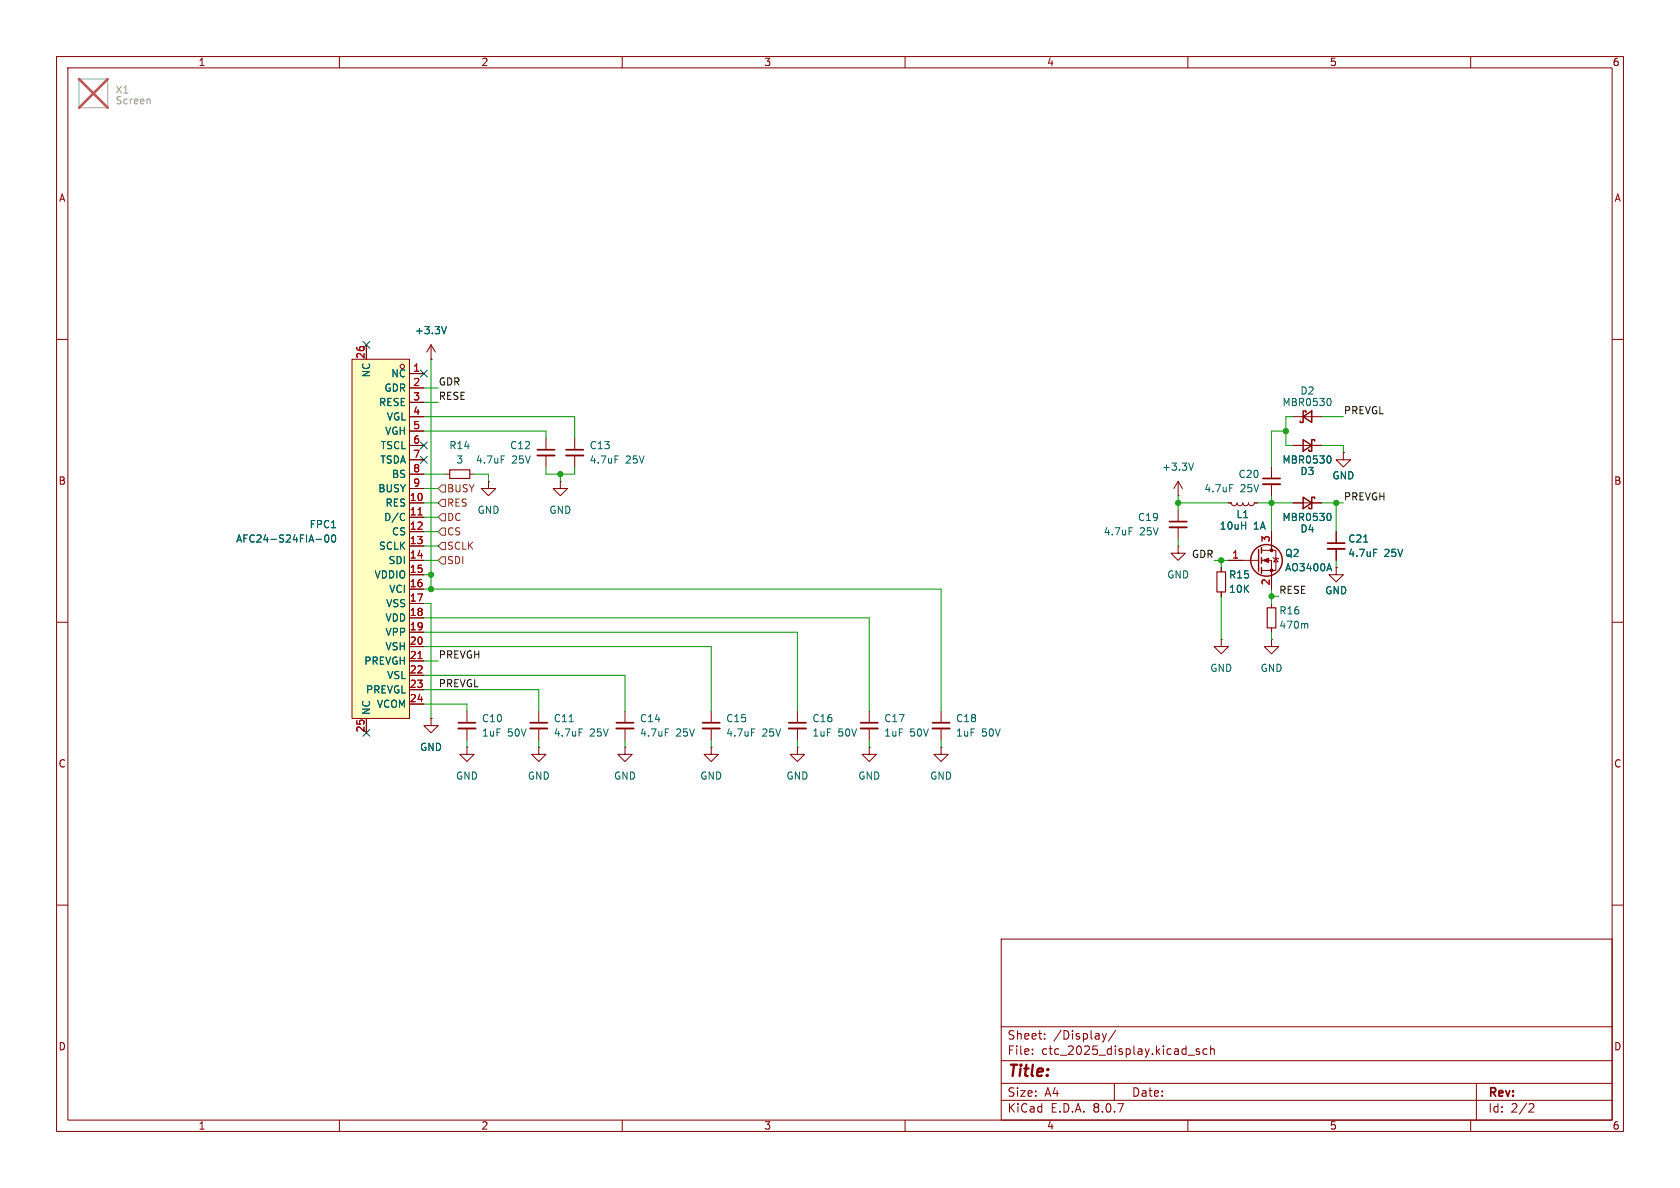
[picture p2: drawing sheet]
<svg xmlns="http://www.w3.org/2000/svg" width="297mm" height="210mm" viewBox="0 0 297 210" stroke-linecap="round" stroke-linejoin="round" font-family="sans-serif">
<g fill="none" stroke="#840000" stroke-width=".18">
<path d="M10 10h277v190h-277zM12 12h273v186h-273zM60 10v2M110 10v2M160 10v2M210 10v2M260 10v2M10 60h2M76.2 63.5h.1M76.2 61l-.8 1.2M76.2 61v2.5M76.2 61l.8 1.2"/>
<path d="M228.6 73.7h5.1M228.6 78.7h5.1M285 60h2M208.3 96.5v1.3h1.2l-1.2 1.3-1.3-1.3h1.3M208.3 96.5h.1M208.3 90.2v2M208.3 93.2v2.1M228.6 88.9h5.1M236.2 94v2M236.2 97v2.1M237.5 80v1.3h1.3l-1.3 1.3-1.3-1.3h1.3M237.5 80h.1"/>
<path d="M10 110h2M215.9 100.3v.8M215.9 104.6v.8M236.2 100.3v1.3h1.3l-1.3 1.3-1.3-1.3h1.3M236.2 100.3h.1M285 110h2M82.5 132.1v1.3h1.3l-1.3 1.2-1.2-1.2h1.2M82.5 132.1h.1M95.2 132.1v1.3h1.3l-1.3 1.2-1.2-1.2h1.2M95.2 132.1h.1M110.5 132.1v1.3h1.3l-1.3 1.2-1.3-1.2h1.3M110.5 132.1h.1"/>
<path d="M110.5 125.7v2.1M110.5 128.8v2M125.7 132.1v1.3h1.3l-1.3 1.2-1.2-1.2h1.2M125.7 132.1h.1M125.7 125.7v2.1M125.7 128.8v2M141 132.1v1.3h1.2l-1.2 1.2-1.3-1.2h1.3M141 132.1h.1M141 125.7v2.1M141 128.8v2M153.7 132.1v1.3h1.2l-1.2 1.2-1.3-1.2h1.3M153.7 132.1h.1"/>
<path d="M153.7 125.7v2.1M153.7 128.8v2M166.4 132.1v1.3h1.2l-1.2 1.2-1.3-1.2h1.3M166.4 132.1h.1M166.4 125.7v2.1M166.4 128.8v2M10 160h2M177 166h108v32h-108zM285 160h2M60 198v2M110 198v2M160 198v2"/>
<path d="M177 194.5h108M177 191.5h108M177 187.5h108M177 181.5h108M182.5 186.3v.1M182.5 185.5v.1M184.7 183.6v.1M184.7 182.8v.1M194.9 182.7l.3 1M195.2 183.7l-.1 .4-.2 .1M195.6 182.7l-.4 1M197 191.5v3"/>
<path d="M197.2 182.1l-1.2 2M210 198v2M210 186.5h1.2M212 185.5l-.3-.1-.2 .2v.2l.5 .2v.3h-.5M213.4 185.5l-.4-.1-.3 .3v.4l.1 .2h.6M214 185.5l.2-.1 .4 .1 .1 .9M214 184.9v1.5M260 198v2M261 191.5v6.5M270.5 195.1l.5 .1 .2 .3-1 1.1h1"/>
</g>
<path d="M206.8 93.2h3M234.7 97h3M109 128.8h3M124.2 128.8h3.1M139.4 128.8h3.1M152.1 128.8h3.1M164.8 128.8h3.1" fill="none" stroke="#840000" stroke-width=".33"/>
<path d="M206.8 92.2h3M234.7 96h3M109 127.8h3M124.2 127.8h3.1M139.4 127.8h3.1M152.1 127.8h3.1M164.8 127.8h3.1" fill="none" stroke="#840000" stroke-width=".3"/>
<path d="M78.9 57.7l-.4 1.3M235 70.4a.79 .79 0 0 1 0 1.3M199.6 93.3h.6M235 80.6a.79 .79 0 0 1 0 1.3M235 90.7a.79 .79 0 0 1 0 1.3M241.1 95.8h.7M242.8 97.1h.6M117.6 128.9h.6M132.9 128.9h.6" fill="none" stroke="#006464" stroke-width=".18"/>
<path d="M215.1 101.1h1.6v3.5h-1.6z" fill="none" stroke="#840000" stroke-width=".2"/>
<path d="M14 14h5v5.1h-5z" fill="none" stroke="#a1a1a1" stroke-width=".18"/>
<path d="M26.4 17.5l.1 .2v.7" fill="none" stroke="#989898" stroke-width=".18"/>
<path d="M14 14l5 5.1M19 14l-5 5.1" fill="none" stroke="#e65255" stroke-width=".46"/>
<path d="M230.4 73.7l1.5-1.1v2.1zM230.4 77.7l1.5 1-1.5 1.1zM230.9 72.9v-.3h-.5v2.1h-.5v-.3M232.4 78v-.3h-.5v2.1h-.5v-.3M230.4 87.9l1.5 1-1.5 1zM232.4 88.1v-.2h-.5v2h-.5v-.2" fill="none" stroke="#840000" stroke-width=".25"/>
<path d="M62.2 63.5h10.2v63.5h-10.2z" fill="#ffffc2"/>
<g fill="none" stroke="#840000" stroke-width=".18">
<path d="M62.2 63.5h10.2v63.5h-10.2zM64.8 61v2.5M72.4 66h2.5M72.4 68.6h2.5M72.4 71.1h2.5M72.4 73.7h2.5M72.4 76.2h2.5M72.4 78.7h2.5M76.2 63.5h.1M96.5 77.5v2M101.6 77.5v2M228.6 78.7h1.8"/>
<path d="M231.9 78.7h1.8M72.4 88.9h2.5M72.4 91.4h2.5M72.4 94h2.5M72.4 96.5h2.5M72.4 99.1h2.5M72.4 81.3h2.5M72.4 83.8h2.5M72.4 86.4h2.5M78.7 83.8h.8M83.1 83.8h.7M86.4 85.1v1.3h1.2l-1.2 1.2-1.3-1.2h1.3"/>
<path d="M86.4 85.1h.1M96.5 80.5v2.1M99.1 85.1v1.3h1.2l-1.2 1.2-1.3-1.2h1.3M99.1 85.1h.1M101.6 80.5v2.1M208.3 87.6h.1M208.3 85.1l-.8 1.3M208.3 85.1v2.5M208.3 85.1l.7 1.3M217.2 88.9h.5l.1 .4 .4 .1 .3-.1 .2-.4 .1 .4 .4 .1 .4-.1 .1-.4 .2 .4 .3 .1 .4-.1 .1-.4 .2 .4 .3 .1 .4-.1 .1-.4h.5M217.2 99.1h5.3M223 99.1h1.8v5"/>
<path d="M223 97.3h2.6v3.5h-2.6M224.8 82.6v2M224.8 85.6v2M224.8 94v3.3M225 98.6l.2 .1h.7l.2 .1M225.6 98.7l.3 .6h-.7zM228.6 88.9h1.8M231.9 88.9h1.8M236.2 94v2M236.2 97v2.1M237.5 80h.1M72.4 101.6h2.5"/>
<path d="M72.4 104.1h2.5M72.4 106.7h2.5M72.4 109.2h2.5M72.4 111.8h2.5M72.4 114.3h2.5M72.4 116.8h2.5M72.4 119.4h2.5M215.9 113v1.3h1.3l-1.3 1.3-1.3-1.3h1.3M215.9 113h.1M215.9 100.3v.8M215.9 104.6v.8M224.8 113v1.3h1.3l-1.3 1.3-1.3-1.3h1.3"/>
<path d="M224.8 113h.1M224.8 106.7v.7M224.8 111v.8M236.2 100.3h.1M64.8 127v2.5M72.4 121.9h2.5M72.4 124.5h2.5M76.2 127v1.3h1.3l-1.3 1.2-1.3-1.2h1.3M76.2 127h.1M82.5 125.7v2.1M82.5 128.8v2M95.2 125.7v2.1"/>
<path d="M95.2 128.8v2"/>
<circle cx="71.1" cy="64.8" r=".38"/>
</g>
<g fill="none" stroke="#006464" stroke-width=".18">
<path d="M78.9 57.7l-.4 1.3M55.9 95.3h1M57.5 94.7l.2-.1a.68 .68 0 0 1 .4 .6 .68 .68 0 0 1-.4 .6l-.2-.1-.1-.4zM58.7 94.7l.2-.1a.68 .68 0 0 1 .5 .6 .68 .68 0 0 1-.5 .6l-.2-.1-.1-.4zM71.3 90.7l.2 .2M71.5 91.9l-.2 .1M88.6 80.6h.6M108.7 80.6h.6M211 81.9l-.4 1.2M217.4 85.7h.6M235 99.6l.4 1.3M235 80.6a.79 .79 0 0 1 0 1.3"/>
<path d="M235 90.7a.79 .79 0 0 1 0 1.3M241.1 95.8h.7M242.8 97.1h.6M230.8 110.2l.4 .2v.7M100.6 127.6h.7M102.4 128.9h.6"/>
</g>
<path d="M73.9 91h.7M73.9 116.4h.7" fill="none" stroke="#a90000" stroke-width=".18"/>
<g fill="none" stroke="#840000" stroke-width=".25">
<path d="M222.5 97.2v3.8M223 96.8v1M223 98.6v1M223 100.3v1"/>
<circle cx="223.9" cy="99.1" r="2.79"/>
</g>
<g fill="#840000" stroke="#840000" stroke-width=".18">
<path d="M223.3 99.1l1-.4v.7z"/>
<circle cx="224.8" cy="100.8" r=".25"/>
<circle cx="224.8" cy="97.3" r=".25"/>
</g>
<path d="M79.5 83.1h3.6v1.5h-3.6zM224 107.4h1.6v3.6h-1.6z" fill="none" stroke="#840000" stroke-width=".2"/>
<path d="M95 80.5h3M100.1 80.5h3M223.3 85.6h3M81 128.8h3.1M93.7 128.8h3.1" fill="none" stroke="#840000" stroke-width=".33"/>
<path d="M95 79.5h3M100.1 79.5h3M223.3 84.6h3M81 127.8h3.1M93.7 127.8h3.1" fill="none" stroke="#840000" stroke-width=".3"/>
<path d="M77.5 94l.6-.7h.6v1.3h-.6zM78.1 88.3h.6v1.2h-.6l-.6-.6zM78.1 85.7h.6v1.3h-.6l-.6-.6zM78.1 98.4h.6v1.3h-.6l-.6-.6zM78.1 90.8h.6v1.3h-.6l-.6-.7zM78.1 95.9h.6v1.3h-.6l-.6-.7z" fill="none" stroke="#725600" stroke-width=".18"/>
<g fill="none" stroke="#009600" stroke-width=".18">
<path d="M74.9 76.2h21.6v1.3M74.9 73.7h26.7v3.8M74.9 71.1h2.6M74.9 68.6h2.6M76.2 63.5v40.6M227.3 76.2h-2.5v6.4M228.6 73.7h-1.3v5h1.3M233.7 73.7h3.8M233.7 78.7h3.8v1.3M74.9 99.1h2.6M74.9 83.8h3.8M74.9 88.9h2.6"/>
<path d="M74.9 91.4h2.6M74.9 94h2.6M74.9 86.4h2.6M74.9 96.5h2.6M83.8 83.8h2.6v1.3M96.5 82.6v1.2h5.1v-1.2M99.1 83.8v1.3M208.3 87.6v2.6M208.3 95.3v1.2M208.3 88.9h8.9M214.6 99.1h2.6M215.9 99.1v1.2"/>
<path d="M222.2 88.9h6.4M224.8 87.6v6.4M233.7 88.9h3.8M236.2 88.9v5.1M236.2 99.1v1.2M74.9 106.7h1.3v20.3M74.9 116.8h2.6M74.9 119.4h35.6v6.3M74.9 101.6h1.3M74.9 109.2h78.8v16.5M74.9 111.8h66.1v13.9M74.9 114.3h50.8v11.4"/>
<path d="M74.9 104.1h91.5v21.6M215.9 105.4v7.6M224.8 104.1v2.6M224.8 111.8v1.2M224.8 105.4h1.3M74.9 121.9h20.3v3.8M74.9 124.5h7.6v1.2M82.5 130.8v1.3M95.2 130.8v1.3M110.5 130.8v1.3M125.7 130.8v1.3M141 130.8v1.3"/>
<path d="M153.7 130.8v1.3M166.4 130.8v1.3"/>
</g>
<path d="M64.2 60.4l1.2 1.2M65.4 60.4l-1.2 1.2M74.3 65.4l1.2 1.2M74.3 78.1l1.2 1.2M75.5 65.4l-1.2 1.2M75.5 78.1l-1.2 1.2M74.3 80.7l1.2 1.2M75.5 80.7l-1.2 1.2M64.2 128.9l1.2 1.2M65.4 128.9l-1.2 1.2" fill="none" stroke="#000084" stroke-width=".18"/>
<g fill="#009600" stroke="#009600" stroke-width=".18">
<circle cx="76.2" cy="101.6" r=".46"/>
<circle cx="208.3" cy="88.9" r=".46"/>
<circle cx="224.8" cy="105.4" r=".46"/>
<circle cx="215.9" cy="99.1" r=".46"/>
<circle cx="99.1" cy="83.8" r=".46"/>
<circle cx="76.2" cy="104.1" r=".46"/>
<circle cx="224.8" cy="88.9" r=".46"/>
<circle cx="236.2" cy="88.9" r=".46"/>
<circle cx="227.3" cy="76.2" r=".46"/>
</g>
<text font-size="2.8" fill="#840000" x="178" y="190.9">Title:</text>
<g font-size="2.1" fill="#840000">
<text x="178" y="184">Sheet:</text>
<text x="186.2" y="184">/Display/</text>
<text x="178" y="186.7">File:</text>
<text x="184.1" y="186.7">ctc_2025_display.kicad_sch</text>
<text x="178" y="196.9">KiCad</text>
<text x="178" y="194.1">Size:</text>
<text x="184.7" y="194.1">A4</text>
<text x="185.7" y="196.9">E.D.A.</text>
<text x="193.3" y="196.9">8.0.7</text>
<text x="200" y="194.1">Date:</text>
<text x="263" y="194.3">Rev:</text>
<text x="263" y="196.9">Id:</text>
<text x="267.1" y="196.9">2/2</text>
</g>
<g font-size="1.8" fill="#840000">
<text x="35" y="11.9">1</text>
<text x="85" y="11.9">2</text>
<text x="135" y="11.9">3</text>
<text x="185" y="11.9">4</text>
<text x="235" y="11.9">5</text>
<text x="285" y="11.9">6</text>
<text x="10.3" y="35.9">A</text>
<text x="285.3" y="35.9">A</text>
<text x="10.3" y="85.9">B</text>
<text x="285.3" y="85.9">B</text>
<text x="10.3" y="135.9">C</text>
<text x="285.3" y="135.9">C</text>
<text x="10.3" y="185.9">D</text>
<text x="285.3" y="185.9">D</text>
<text x="35" y="199.9">1</text>
<text x="85" y="199.9">2</text>
<text x="135" y="199.9">3</text>
<text x="185" y="199.9">4</text>
<text x="235" y="199.9">5</text>
<text x="285" y="199.9">6</text>
</g>
<g font-size="1.8" fill="#989898">
<text x="20.3" y="16.7">X1</text>
<text x="20.3" y="18.6">Screen</text>
</g>
<g font-size="1.8" fill="#006464">
<text x="73.3" y="59.3">+3.3V</text>
<text x="65.6" y="66.8" transform="rotate(-90 65.6 66.8)">NC</text>
<text x="66.9" y="72">RESE</text>
<text x="67.9" y="69.4">GDR</text>
<text x="69.1" y="66.9">NC</text>
<text x="226.6" y="72">MBR0530</text>
<text x="229.8" y="70">D2</text>
<text x="68" y="77.1">VGH</text>
<text x="68.3" y="74.5">VGL</text>
<text x="67.1" y="82.1">TSDA</text>
<text x="67.2" y="79.6">TSCL</text>
<text x="79.3" y="79.6">R14</text>
<text x="80.6" y="82.1">3</text>
<text x="84" y="82.1">4.7uF</text>
<text x="90.1" y="79.6">C12</text>
<text x="90.5" y="82.1">25V</text>
<text x="104.1" y="79.6">C13</text>
<text x="104.1" y="82.1">4.7uF</text>
<text x="110.6" y="82.1">25V</text>
<text x="205.3" y="83.4">+3.3V</text>
<text x="226.6" y="82.1">MBR0530</text>
<text x="66.8" y="87.2">BUSY</text>
<text x="68.1" y="89.8">RES</text>
<text x="69.2" y="84.7">BS</text>
<text x="212.8" y="87.2">4.7uF</text>
<text x="218.9" y="84.7">C20</text>
<text x="219.2" y="87.2">25V</text>
<text x="229.8" y="84.2">D3</text>
<text x="235.5" y="84.9">GND</text>
<text x="54.6" y="93.6">FPC1</text>
<text x="67.8" y="92.3">D/C</text>
<text x="69.2" y="94.8">CS</text>
<text x="84.3" y="91">GND</text>
<text x="97" y="91">GND</text>
<text x="195" y="94.8">4.7uF</text>
<text x="201.1" y="92.3">C19</text>
<text x="201.5" y="94.8">25V</text>
<text x="215.5" y="93.8">10uH</text>
<text x="218.5" y="91.8">L1</text>
<text x="221.6" y="93.8">1A</text>
<text x="226.6" y="92.3">MBR0530</text>
<text x="229.8" y="94.3">D4</text>
<text x="41.6" y="96.1">AFC24-S24FIA-00</text>
<text x="66.9" y="97.4">SCLK</text>
<text x="68.6" y="99.9">SDI</text>
<text x="227.1" y="101.2">AO3400A</text>
<text x="227.1" y="98.7">Q2</text>
<text x="238.3" y="96.1">C21</text>
<text x="238.3" y="98.7">4.7uF</text>
<text x="244.7" y="98.7">25V</text>
<text x="66.1" y="102.5">VDDIO</text>
<text x="68.2" y="107.5">VSS</text>
<text x="68.7" y="105">VCI</text>
<text x="206.2" y="102.5">GND</text>
<text x="217.2" y="102.5">R15</text>
<text x="217.2" y="105">10K</text>
<text x="234.2" y="105.3">GND</text>
<text x="68.1" y="110.1">VDD</text>
<text x="68.1" y="112.6">VPP</text>
<text x="226.1" y="108.8">R16</text>
<text x="226.1" y="111.4">470m</text>
<text x="64.3" y="117.7">PREVGH</text>
<text x="68.1" y="115.2">VSH</text>
<text x="213.9" y="119">GND</text>
<text x="222.8" y="119">GND</text>
<text x="64.6" y="122.8">PREVGL</text>
<text x="66.5" y="125.3">VCOM</text>
<text x="68.4" y="120.2">VSL</text>
<text x="65.6" y="126.5" transform="rotate(-90 65.6 126.5)">NC</text>
<text x="85.1" y="130.4">1uF</text>
<text x="85.1" y="127.9">C10</text>
<text x="89.7" y="130.4">50V</text>
<text x="97.8" y="127.9">C11</text>
<text x="97.8" y="130.4">4.7uF</text>
<text x="104.2" y="130.4">25V</text>
<text x="113" y="127.9">C14</text>
<text x="113" y="130.4">4.7uF</text>
<text x="119.5" y="130.4">25V</text>
<text x="128.3" y="127.9">C15</text>
<text x="128.3" y="130.4">4.7uF</text>
<text x="134.7" y="130.4">25V</text>
<text x="143.5" y="130.4">1uF</text>
<text x="143.5" y="127.9">C16</text>
<text x="148.1" y="130.4">50V</text>
<text x="156.2" y="130.4">1uF</text>
<text x="156.2" y="127.9">C17</text>
<text x="160.8" y="130.4">50V</text>
<text x="168.9" y="130.4">1uF</text>
<text x="168.9" y="127.9">C18</text>
<text x="173.5" y="130.4">50V</text>
<text x="74.2" y="132.9">GND</text>
<text x="80.5" y="138">GND</text>
<text x="93.2" y="138">GND</text>
<text x="108.5" y="138">GND</text>
<text x="123.7" y="138">GND</text>
<text x="138.9" y="138">GND</text>
<text x="151.6" y="138">GND</text>
<text x="164.3" y="138">GND</text>
</g>
<g font-size="1.8" fill="#a90000">
<text x="64.5" y="63.5" transform="rotate(-90 64.5 63.5)">26</text>
<text x="73" y="65.8">1</text>
<text x="73" y="68.3">2</text>
<text x="73" y="70.9">3</text>
<text x="73" y="73.4">4</text>
<text x="73" y="75.9">5</text>
<text x="73" y="78.5">6</text>
<text x="73" y="81">7</text>
<text x="73" y="83.6">8</text>
<text x="72.3" y="88.6">10</text>
<text x="73" y="86.1">9</text>
<text x="72.3" y="91.2">11</text>
<text x="72.3" y="93.7">12</text>
<text x="224.5" y="96" transform="rotate(-90 224.5 96)">3</text>
<text x="72.3" y="96.3">13</text>
<text x="72.3" y="98.8">14</text>
<text x="72.3" y="101.3">15</text>
<text x="217.7" y="98.8">1</text>
<text x="72.3" y="103.9">16</text>
<text x="72.3" y="106.4">17</text>
<text x="224.5" y="103.6" transform="rotate(-90 224.5 103.6)">2</text>
<text x="72.3" y="109">18</text>
<text x="72.3" y="111.5">19</text>
<text x="72.3" y="114">20</text>
<text x="72.3" y="116.6">21</text>
<text x="72.3" y="119.1">22</text>
<text x="72.3" y="121.7">23</text>
<text x="72.3" y="124.2">24</text>
<text x="64.5" y="129.6" transform="rotate(-90 64.5 129.6)">25</text>
</g>
<g font-size="1.8" fill="#0f0f0f">
<text x="77.5" y="70.8">RESE</text>
<text x="77.5" y="68.2">GDR</text>
<text x="237.5" y="73.3">PREVGL</text>
<text x="237.5" y="88.6">PREVGH</text>
<text x="210.6" y="98.7">GDR</text>
<text x="226.1" y="105.1">RESE</text>
<text x="77.5" y="116.5">PREVGH</text>
<text x="77.5" y="121.6">PREVGL</text>
</g>
<g font-size="1.8" fill="#725600">
<text x="78.9" y="89.8">RES</text>
<text x="78.9" y="87.2">BUSY</text>
<text x="78.9" y="94.8">CS</text>
<text x="78.9" y="92.3">DC</text>
<text x="78.9" y="99.9">SDI</text>
<text x="78.9" y="97.4">SCLK</text>
</g>
</svg>
